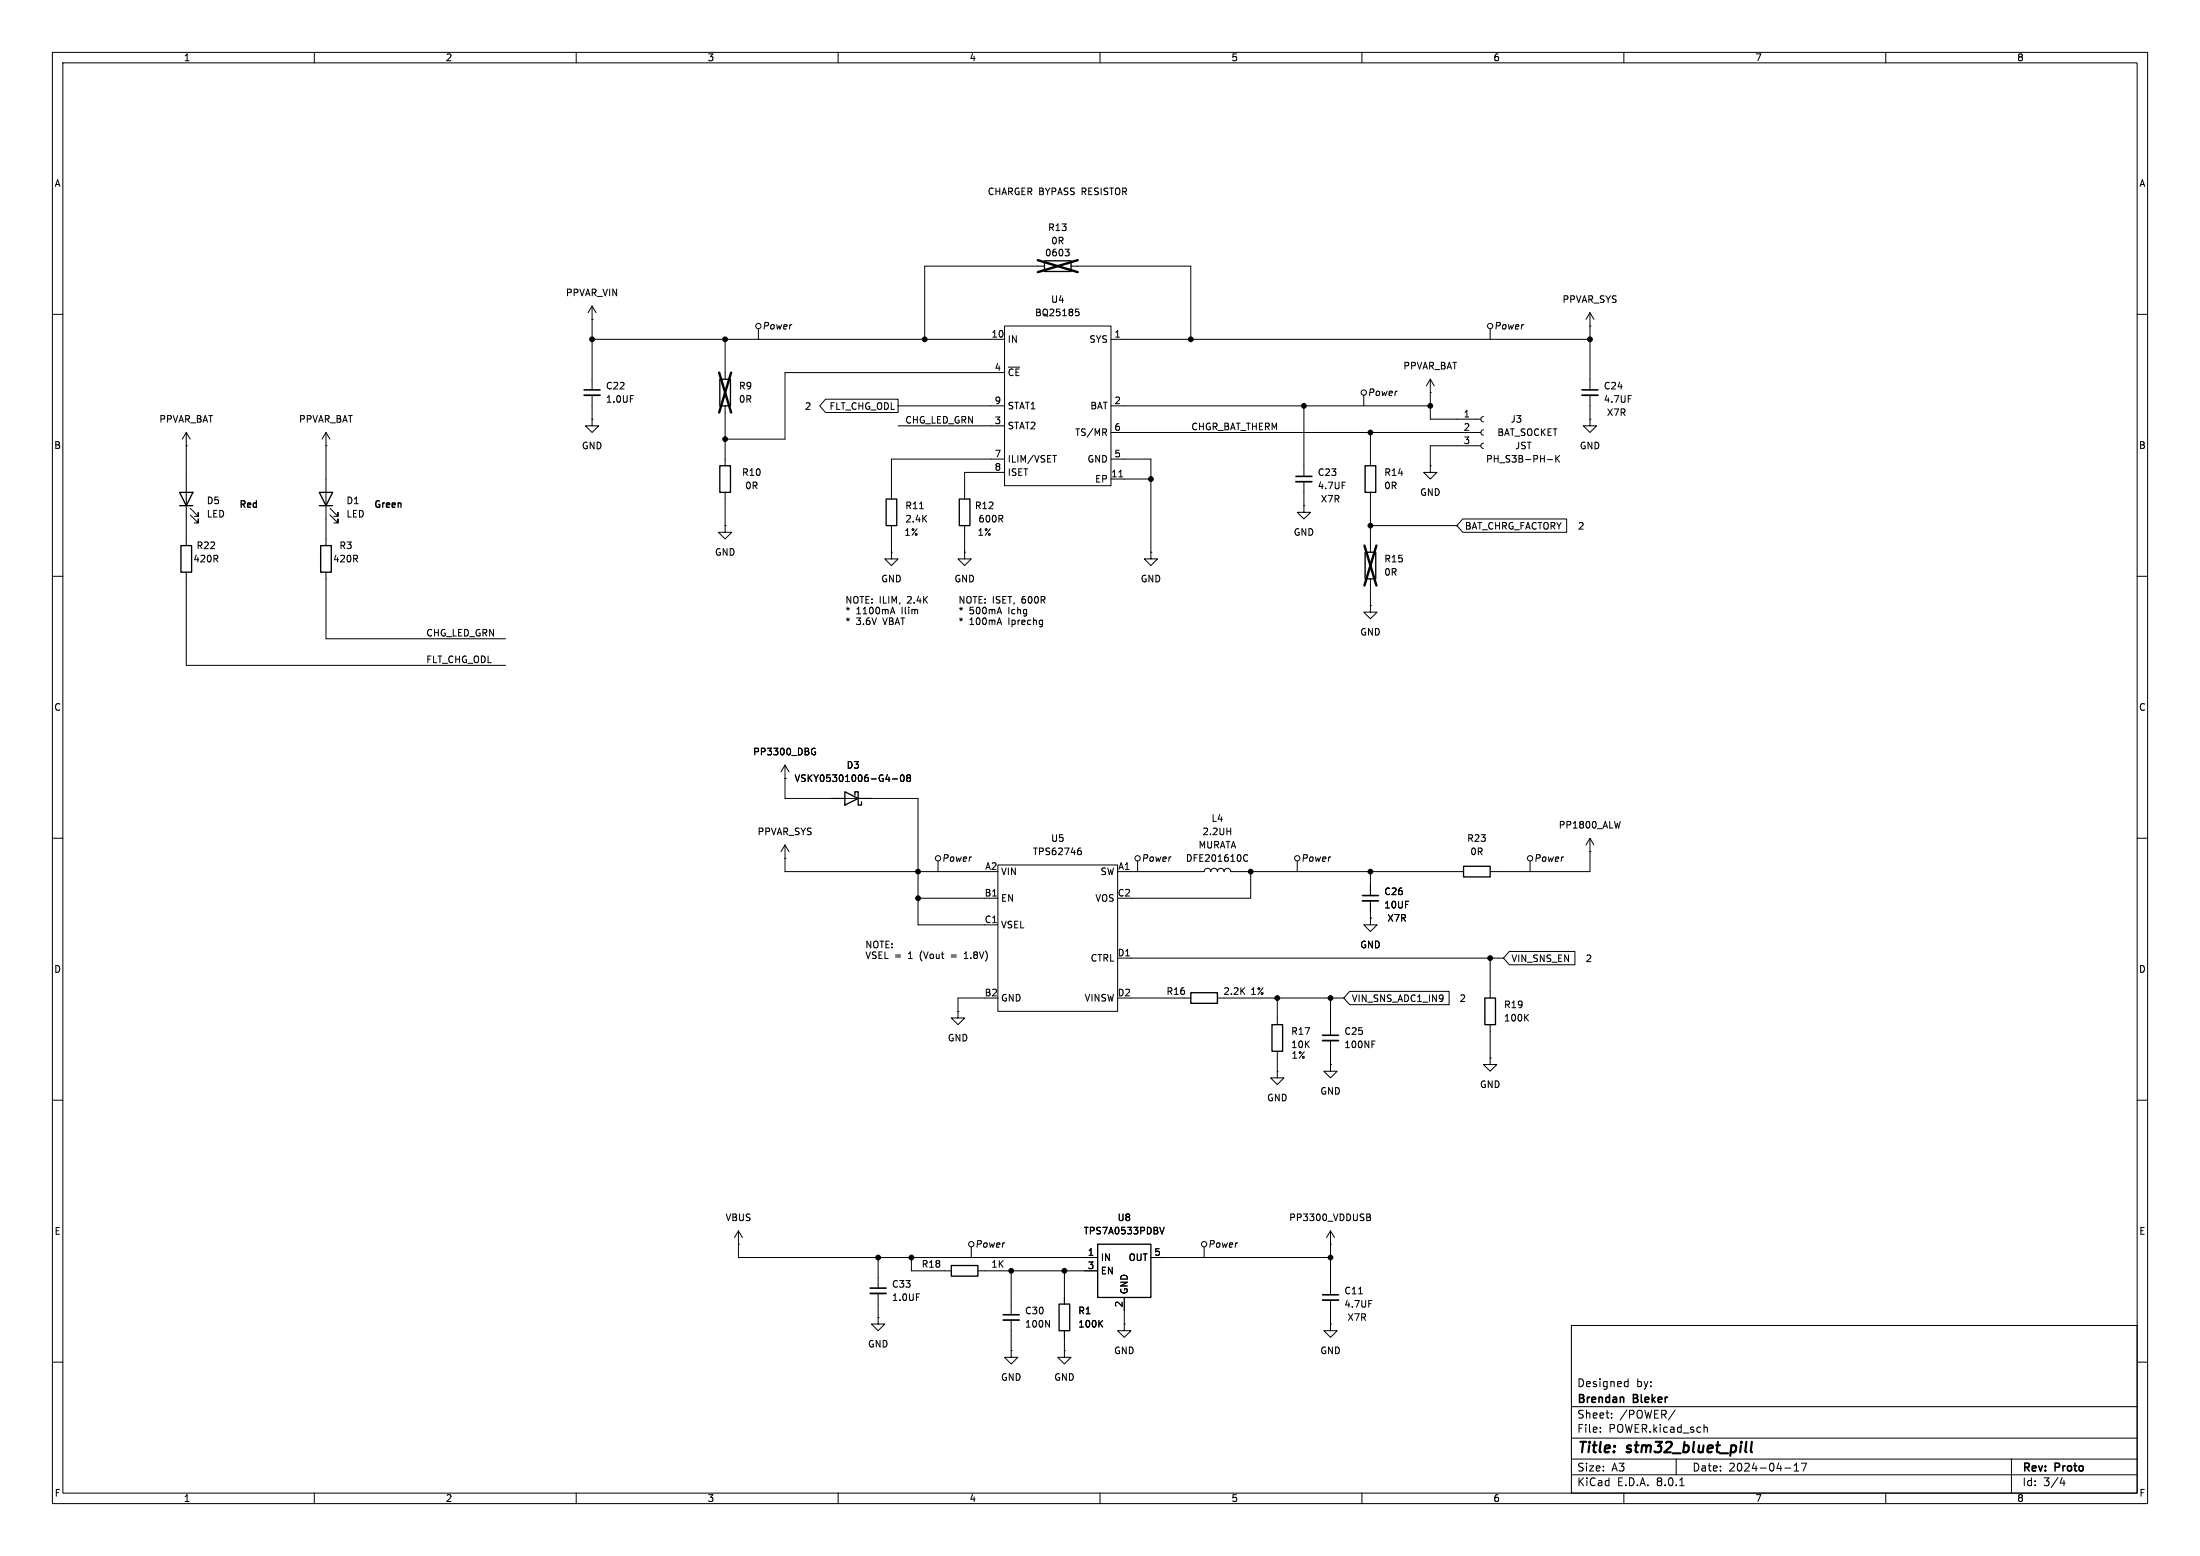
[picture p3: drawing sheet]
<svg xmlns="http://www.w3.org/2000/svg" width="420mm" height="297mm" viewBox="0 0 420 297" stroke-linecap="round" stroke-linejoin="round" font-family="sans-serif">
<g fill="none" stroke="#000" stroke-width=".19">
<path d="M10 10h400v277h-400zM12 12h396v273h-396zM60 10v2M110 10v2M160 10v2M210 10v2M260 10v2M310 10v2M360 10v2M10 60h2M113 58.4l-.7 1.3M113 58.4v16"/>
<path d="M113 58.4l.8 1.3M199.4 50.8h-22.9v14M203.3 47.6h.8l-.4 .5M203.9 48.1l.2 .2v.3l-.2 .2M204.5 50.8h22.8v14M205.3 59h.7M205.5 59.5h.3l.2 .2-.1 .5-.4 .1M303.5 59.7v14.7M303.5 59.7l-.7 1.3M303.5 59.7l.8 1.3M408 60h2M113 61h.1"/>
<path d="M113 75.4v4.6M113 64.8h78.8M138.4 64.8v7.6M138.4 77.5v11.4M144.8 62.7v2.1M157.6 76.2h13.8v2.5h-13.8l-1.1-1.2zM171.4 77.5h20.4M191.8 62.2h20.3v30.5h-20.3zM191.8 71.1h-41.9v12.7h-11.5M212.1 64.8h91.4M212.1 77.5h60.9M248.9 77.5v13.4"/>
<path d="M260.3 75.4v2.1M273 74.9h.1M273 72.4v7.6h9.7M273 72.4l-.7 1.3M273 72.4l.8 1.3M283.2 79.5l-.3 .2-.2 .3 .2 .4 .3 .1M284.5 62.7v2.1M303.5 62.2h.1M303.5 75.4v4.6M35.6 85.1h.1M35.6 82.6l-.8 1.2M35.6 82.6v21.5"/>
<path d="M35.6 82.6l.7 1.2M36.3 98.3l1.5 1.5v-.7v.7h-.7M36.3 97l1.5 1.6v-.8v.8h-.7M62.2 85.1h.1M62.2 82.6v21.5M62.2 82.6l-.7 1.2M62.2 82.6l.8 1.2M63 98.3l1.5 1.5v-.7v.7h-.7M63 97l1.5 1.6v-.8v.8h-.7M113 80v1.3h1.3l-1.3 1.3-1.2-1.3h1.2M113 80h.1M138.4 94v6.3"/>
<path d="M171.4 81.3h20.4M175.6 97.1h.7M191.8 87.6h-21.6v7.7M191.8 90.2h-7.7v5.1M201 86.9h.7M210.8 82.5l.4 .6M211.2 82v.4M212.1 82.6h70.6M212.1 87.6h7.6v17.8M212.1 91.4h7.6M213.6 91h.7M248.9 96.5v1.3h1.3l-1.3 1.3-1.3-1.3h1.3"/>
<path d="M248.9 96.5h.1M248.9 91.9v4.6M261.6 82.6v6.3M261.6 94v11.4M273 88.9v1.3h1.3l-1.3 1.2-1.2-1.2h1.2M273 88.9h.1M279.2 99.1h19.9v2.5h-19.9l-1.1-1.3zM282.7 85.1h-9.7v3.8M283.2 84.6l-.3 .1-.2 .4 .2 .3 .3 .2M283.2 82l-.3 .2-.2 .4 .2 .3 .3 .2M295.4 87.7h1M297 86.9v1.3"/>
<path d="M297.2 87.5l.5 .7M297.7 86.9l-.7 .8M303.5 80v1.3h1.3l-1.3 1.3-1.2-1.3h1.2M303.5 80h.1M10 110h2M35.6 109.2v17.8h60.9M62.2 109.2v12.7h34.3M138.4 100.3v1.3h1.3l-1.3 1.3-1.2-1.3h1.2M138.4 100.3h.1M170.1 116.8h.6M170.2 105.4v1.3h1.2l-1.2 1.3-1.3-1.3h1.3M170.2 105.4h.1"/>
<path d="M170.2 100.3v5.1M170.4 115.9l.4 1.3M184.1 105.4v1.3h1.3l-1.3 1.3-1.2-1.3h1.2M184.1 105.4h.1M184.1 100.3v5.1M219.7 105.4v1.3h1.3l-1.3 1.3-1.3-1.3h1.3M219.7 105.4h.1M261.6 115.6v1.2h1.3l-1.3 1.3-1.3-1.3h1.3M261.6 115.6h.1M261.6 110.5v5.1M261.6 100.3h16.5M408 110h2"/>
<path d="M10 160h2M149.9 148.6h.1M149.9 146.1v6.3h25.4v24.1h15.2M149.9 146.1l-.8 1.2M149.9 146.1l.7 1.2M155.2 142.9h.4M155.5 143.5h.2v.5h-.5M170.4 148.7h.9M172.1 148l.1-.1a.68 .68 0 0 1 .4 .6 .68 .68 0 0 1-.4 .7 .84 .84 0 0 1-.1-1.2zM173.3 148.4l-.2-.2 .2-.3h.3l.2 .2-.2 .3M173.3 148.4l-.2 .3v.2l.2 .3h.3l.2-.3v-.2l-.2-.3M173.3 148.4h.3"/>
<path d="M309.3 156.8l-.3 1.3M408 160h2M149.9 163.8h.1M149.9 161.3l-.8 1.3M149.9 161.3v5.1h38.1M149.9 161.3l.7 1.3M175.3 171.5h15.2M179.1 164.3v2.1M190.5 165.1h22.9v27.9h-22.9zM206 162.4h.3l.1 .2v.4l-.4 .1M206.3 161.9h-.3M213.4 166.4h16.5a.64 .64 0 0 1 .6-.7 .64 .64 0 0 1 .6 .7 .64 .64 0 0 1 .7-.7 .64 .64 0 0 1 .6 .7 .64 .64 0 0 1 .6-.7 .64 .64 0 0 1 .7 .7 .64 .64 0 0 1 .6-.7 .64 .64 0 0 1 .6 .7h44.5"/>
<path d="M217.2 164.3v2.1M237.5 164.2l.3 .2 .4-.1M238.2 163.3l-.4-.2-.3 .2M238.8 166.4v5.1h-22.9M247.6 164.3v2.1M261.6 175.3v1.2h1.3l-1.3 1.3-1.3-1.3h1.3M261.6 175.3h.1M261.6 166.4v4.5M261.6 172v3.3M292.1 164.3v2.1M303.5 162.6h.1M303.5 160v6.4h-19"/>
<path d="M303.5 160l-.7 1.3M303.5 160l.8 1.3M182.9 193v1.3h1.2l-1.2 1.3-1.3-1.3h1.3M182.9 193h.1M184.1 183h.7M184.3 181.9l-.2 .2M188 190.5h-5.1v2.5M213.4 182.9h73.6M215.9 190.5h11.4M232.4 190.5h24.1M243.8 190.5v5.1M254 190.5v7.1"/>
<path d="M254 198.6v4.6M257.7 189.2h18.9v2.6h-18.9l-1.2-1.3zM261.9 198.7h.6M284.5 182.9v7.6M284.5 195.6v6.3M288.1 181.6h12.6v2.6h-12.6l-1.1-1.3zM291.2 194.2l.6 .7M291.8 193.6l-.7 .7M10 210h2M243.8 204.5v1.2h1.3l-1.3 1.3-1.2-1.3h1.2M243.8 204.5h.1M243.8 200.7v3.8"/>
<path d="M254 203.2v1.3h1.3l-1.3 1.2-1.3-1.2h1.3M254 203.2h.1M284.5 201.9v1.3h1.2l-1.2 1.3-1.3-1.3h1.3M284.5 201.9h.1M408 210h2M141 237.5h.1M141 234.9l-.8 1.3M141 234.9v5.1h68.5M141 234.9l.7 1.3M185.4 238v2M221.4 234.3l.4 1.2 .4-1.2M229.9 238v2"/>
<path d="M254 237.5h.1M254 234.9v12.2M254 234.9l-.8 1.3M254 234.9l.8 1.3M260.9 231.7l.6 .1 .1 .3-.3 .2M260.9 232.3h.4M261.3 232.3l.4 .3-.1 .3-.7 .1M10 260h2M167.6 251.5v1.2h1.3l-1.3 1.3-1.2-1.3h1.2M167.6 251.5h.1M167.6 240v5.9M167.6 246.9v4.6"/>
<path d="M174 240v2.6h7.6M186.7 242.6h22.8M193 257.8v1.3h1.3l-1.3 1.2-1.2-1.2h1.2M193 257.8h.1M193 242.6v8.4M193 252v5.8M199.6 252l.7 1.3v-1.3M203.2 257.8v1.3h1.3l-1.3 1.2-1.3-1.2h1.3M203.2 257.8h.1M203.2 242.6v6.3M203.2 254v3.8M210 252.6l.5 .7"/>
<path d="M210.5 252l-.7 .8M214.6 252.7v1.3h1.3l-1.3 1.3-1.2-1.3h1.2M214.6 252.7h.1M214.6 247.6v5.1M219.7 240h34.3M254 252.7v1.3h1.3l-1.3 1.3-1.3-1.3h1.3M254 252.7h.1M254 248.2v4.5M259.4 247h.7M300 253h108v32h-108zM408 260h2M300 278.5h108"/>
<path d="M300 274.5h108M300 268.5h108M305.5 273.2v.2M305.5 272.5v.1M307.7 270.5v.2M307.7 269.8v.1M310.4 263.7l.4 .1M310.8 263.2v1.5M310.8 264.6l-.4 .1M319.8 269.1l-1.3 1.9M320 278.5v3M325.4 272.5h.5v.9"/>
<path d="M342.5 279.7l.4-.4v1.5M343.9 279.3h1l-.7 1.5M384 278.5v6.5M60 285v2M110 285v2M160 285v2M210 285v2M260 285v2M300 281.5h108M310 285v2M320.7 283.6h.8M340.7 280.2h1.2"/>
<path d="M342.5 280.8h.9M360 285v2M393.7 282l-.4 1.1h.9M394 282.6v1"/>
<circle cx="144.8" cy="62.2" r=".51"/>
<circle cx="260.3" cy="74.9" r=".51"/>
<circle cx="284.5" cy="62.2" r=".51"/>
<circle cx="179.1" cy="163.8" r=".51"/>
<circle cx="217.2" cy="163.8" r=".51"/>
<circle cx="247.7" cy="163.8" r=".51"/>
<circle cx="292.1" cy="163.8" r=".51"/>
<circle cx="185.4" cy="237.5" r=".51"/>
<circle cx="229.9" cy="237.5" r=".51"/>
</g>
<path d="M334.4 275.2l-.2 1.7 .3 .3" fill="none" stroke="#000" stroke-width=".4"/>
<g fill="none" stroke="#000" stroke-width=".25">
<path d="M199.4 49.8h5.1v2h-5.1zM137.4 72.4h2v5.1h-2zM34.3 94h2.5l-1.2 2.5zM34.3 96.5h2.5M61 94h2.5l-1.3 2.5zM61 96.5h2.5M137.4 88.9h2v5.1h-2zM169.2 95.3h2v5h-2zM183.1 95.3h2.1v5h-2.1zM260.6 88.9h2v5.1h-2zM34.5 104.1h2.1v5.1h-2.1zM61.2 104.1h2v5.1h-2z"/>
<path d="M260.6 105.4h2v5.1h-2zM161.3 151.1l2.5 1.3-2.5 1.3zM163.2 151.8v-.7h.6v2.6h.7v-.7M279.4 165.4h5.1v2h-5.1zM227.3 189.5h5.1v2h-5.1zM242.8 195.6h2.1v5.1h-2.1zM283.5 190.5h2v5.1h-2zM209.5 237.5h10.2v10.1h-10.2zM181.6 241.6h5.1v2h-5.1zM202.2 248.9h2v5.1h-2z"/>
</g>
<path d="M111.5 75.4h3.1M302 75.4h3.1M247.4 91.9h3M260.1 172h3M252.5 198.6h3M166.1 246.9h3.1M191.5 252h3.1M252.5 248.2h3" fill="none" stroke="#000" stroke-width=".33"/>
<path d="M111.5 74.4h3.1M302 74.4h3.1M247.4 90.9h3M260.1 170.9h3M252.5 197.6h3M166.1 245.9h3.1M191.5 251h3.1M252.5 247.1h3" fill="none" stroke="#000" stroke-width=".3"/>
<path d="M198.1 49.7l7.6 2.2M205.7 49.7l-7.6 2.2M137.3 71.1l2.3 7.6M139.6 71.1l-2.3 7.6M260.5 104.1l2.3 7.7M262.8 104.1l-2.3 7.7" fill="none" stroke="#000" stroke-width=".46"/>
<g fill="#000" stroke="#000" stroke-width=".19">
<circle cx="113" cy="64.8" r=".46"/>
<circle cx="138.4" cy="64.8" r=".46"/>
<circle cx="176.5" cy="64.8" r=".46"/>
<circle cx="227.3" cy="64.8" r=".46"/>
<circle cx="248.9" cy="77.5" r=".46"/>
<circle cx="273" cy="77.5" r=".46"/>
<circle cx="303.5" cy="64.8" r=".46"/>
<circle cx="138.4" cy="83.8" r=".46"/>
<circle cx="219.7" cy="91.4" r=".46"/>
<circle cx="261.6" cy="82.6" r=".46"/>
<circle cx="261.6" cy="100.3" r=".46"/>
<circle cx="175.3" cy="166.4" r=".46"/>
<circle cx="175.3" cy="171.5" r=".46"/>
<circle cx="238.8" cy="166.4" r=".46"/>
<circle cx="261.6" cy="166.4" r=".46"/>
<circle cx="243.8" cy="190.5" r=".46"/>
<circle cx="254" cy="190.5" r=".46"/>
<circle cx="284.5" cy="182.9" r=".46"/>
<circle cx="167.6" cy="240" r=".46"/>
<circle cx="174" cy="240" r=".46"/>
<circle cx="193" cy="242.6" r=".46"/>
<circle cx="203.2" cy="242.6" r=".46"/>
<circle cx="254" cy="240" r=".46"/>
</g>
<g font-size="2.8">
<text x="301" y="277.9">Title:</text>
<text x="310.6" y="277.9">stm32_bluet_pill</text>
</g>
<g font-size="2.1">
<text x="301" y="268.2">Brendan</text>
<text x="301" y="265">Designed</text>
<text x="311.9" y="268.2">Bleker</text>
<text x="312.4" y="265">by:</text>
<text x="301" y="273.7">File:</text>
<text x="301" y="271">Sheet:</text>
<text x="307.1" y="273.7">POWER.kicad_sch</text>
<text x="309.2" y="271">/POWER/</text>
<text x="301" y="281.1">Size:</text>
<text x="307.6" y="281.1">A3</text>
<text x="323" y="281.1">Date:</text>
<text x="330" y="281.1">2024-04-17</text>
<text x="386" y="281.3">Rev:</text>
<text x="392.4" y="281.3">Proto</text>
<text x="301" y="283.9">KiCad</text>
<text x="308.7" y="283.9">E.D.A.</text>
<text x="316.3" y="283.9">8.0.1</text>
<text x="386" y="283.9">Id:</text>
<text x="390.1" y="283.9">3/4</text>
</g>
<g font-size="1.8">
<text x="35" y="11.9">1</text>
<text x="85" y="11.9">2</text>
<text x="135" y="11.9">3</text>
<text x="185" y="11.9">4</text>
<text x="235" y="11.9">5</text>
<text x="285" y="11.9">6</text>
<text x="335" y="11.9">7</text>
<text x="385" y="11.9">8</text>
<text x="10.3" y="35.9">A</text>
<text x="408.3" y="35.9">A</text>
<text x="188.5" y="37.4">CHARGER BYPASS RESISTOR</text>
<text x="200" y="44.3">R13</text>
<text x="200.6" y="46.8">0R</text>
<text x="199.4" y="49.1">0603</text>
<text x="107.9" y="56.7">PPVAR_VIN</text>
<text x="200.6" y="58">U4</text>
<text x="298.2" y="58">PPVAR_SYS</text>
<text x="145.5" y="63.1">Power</text>
<text x="189.2" y="64.5">10</text>
<text x="192.3" y="65.6">IN</text>
<text x="197.5" y="60.6">BQ25185</text>
<text x="207.9" y="65.6">SYS</text>
<text x="212.7" y="64.5">1</text>
<text x="285.2" y="63.1">Power</text>
<text x="189.8" y="70.9">4</text>
<text x="192.3" y="72">~{CE}</text>
<text x="267.8" y="70.7">PPVAR_BAT</text>
<text x="115.6" y="77.1">1.0UF</text>
<text x="115.6" y="74.5">C22</text>
<text x="141" y="74.5">R9</text>
<text x="141" y="77.1">0R</text>
<text x="189.8" y="77.2">9</text>
<text x="212.7" y="77.2">2</text>
<text x="261" y="75.8">Power</text>
<text x="306.1" y="74.5">C24</text>
<text x="306.1" y="77.1">4.7UF</text>
<text x="30.3" y="80.9">PPVAR_BAT</text>
<text x="57" y="80.9">PPVAR_BAT</text>
<text x="153.6" y="78.4">2</text>
<text x="158.3" y="78.4">FLT_CHG_ODL</text>
<text x="172.7" y="80.9">CHG_LED_GRN</text>
<text x="189.8" y="81">3</text>
<text x="192.3" y="82.1">STAT2</text>
<text x="192.3" y="78.3">STAT1</text>
<text x="205.1" y="83.4">TS/MR</text>
<text x="208.1" y="78.3">BAT</text>
<text x="212.7" y="82.3">6</text>
<text x="227.3" y="82.2">CHGR_BAT_THERM</text>
<text x="279.3" y="79.8">1</text>
<text x="279.3" y="82.3">2</text>
<text x="285.8" y="83.4">BAT_SOCKET</text>
<text x="288.3" y="80.9">J3</text>
<text x="306.7" y="79.6">X7R</text>
<text x="10.3" y="85.9">B</text>
<text x="111" y="86">GND</text>
<text x="189.8" y="87.4">7</text>
<text x="189.8" y="89.9">8</text>
<text x="192.3" y="88.5">ILIM/VSET</text>
<text x="207.5" y="88.5">GND</text>
<text x="212.7" y="87.4">5</text>
<text x="279.3" y="84.8">3</text>
<text x="283.6" y="88.5">PH_S3B-PH-K</text>
<text x="289.2" y="86">JST</text>
<text x="301.5" y="86">GND</text>
<text x="408.2" y="85.9">B</text>
<text x="141.6" y="91">R10</text>
<text x="142.2" y="93.6">0R</text>
<text x="192.3" y="91">ISET</text>
<text x="209" y="92.3">EP</text>
<text x="212" y="91.2">11</text>
<text x="251.5" y="93.6">4.7UF</text>
<text x="251.5" y="91">C23</text>
<text x="264.2" y="91">R14</text>
<text x="264.2" y="93.6">0R</text>
<text x="271" y="94.8">GND</text>
<text x="39.4" y="96.4">D5</text>
<text x="39.4" y="99">LED</text>
<text x="45.5" y="97.3">Red</text>
<text x="66" y="96.4">D1</text>
<text x="66" y="99">LED</text>
<text x="71.2" y="97.3">Green</text>
<text x="172.7" y="97.4">R11</text>
<text x="172.7" y="99.9">2.4K</text>
<text x="186" y="97.4">R12</text>
<text x="186.7" y="99.9">600R</text>
<text x="252.1" y="96.1">X7R</text>
<text x="279.6" y="101.3">BAT_CHRG_FACTORY</text>
<text x="301.2" y="101.3">2</text>
<text x="36.8" y="107.5">420R</text>
<text x="37.4" y="105">R22</text>
<text x="63.5" y="107.5">420R</text>
<text x="64.7" y="105">R3</text>
<text x="136.4" y="106.3">GND</text>
<text x="172.6" y="102.5">1%</text>
<text x="186.5" y="102.5">1%</text>
<text x="246.9" y="102.5">GND</text>
<text x="264.2" y="107.5">R15</text>
<text x="168.1" y="111.4">GND</text>
<text x="182.1" y="111.4">GND</text>
<text x="217.7" y="111.4">GND</text>
<text x="264.2" y="110.1">0R</text>
<text x="161.3" y="115.4">NOTE: ILIM,</text>
<text x="161.3" y="117.5">*</text>
<text x="161.3" y="119.5">*</text>
<text x="163.4" y="117.5">1100mA</text>
<text x="163.4" y="119.5">3.6V</text>
<text x="168.7" y="119.5">VBAT</text>
<text x="172.2" y="117.5">Ilim</text>
<text x="173.3" y="115.4">2.4K</text>
<text x="182.9" y="115.4">NOTE: ISET,</text>
<text x="182.9" y="117.5">*</text>
<text x="182.9" y="119.5">*</text>
<text x="185" y="117.5">500mA</text>
<text x="185" y="119.5">100mA</text>
<text x="192.6" y="117.5">Ichg</text>
<text x="192.6" y="119.5">Iprechg</text>
<text x="195.1" y="115.4">600R</text>
<text x="81.3" y="121.6">CHG_LED_GRN</text>
<text x="259.6" y="121.5">GND</text>
<text x="81.3" y="126.7">FLT_CHG_ODL</text>
<text x="10.3" y="135.9">C</text>
<text x="408.2" y="135.9">C</text>
<text x="143.7" y="144.4">PP3300_DBG</text>
<text x="151.6" y="149.5">VSKY05301006-G4-08</text>
<text x="161.5" y="146.9">D3</text>
<text x="144.5" y="159.6">PPVAR_SYS</text>
<text x="200.6" y="160.9">U5</text>
<text x="229.5" y="159.6">2.2UH</text>
<text x="231.2" y="157.1">L4</text>
<text x="280" y="160.9">R23</text>
<text x="297.5" y="158.3">PP1800_ALW</text>
<text x="179.8" y="164.7">Power</text>
<text x="188" y="166.1">A2</text>
<text x="191" y="167.2">VIN</text>
<text x="197.1" y="163.4">TPS62746</text>
<text x="210" y="167.2">SW</text>
<text x="213.4" y="166.1">A1</text>
<text x="217.9" y="164.7">Power</text>
<text x="226.3" y="164.7">DFE201610C</text>
<text x="228.7" y="162.2">MURATA</text>
<text x="248.3" y="164.7">Power</text>
<text x="280.6" y="163.4">0R</text>
<text x="292.8" y="164.7">Power</text>
<text x="187.9" y="171.2">B1</text>
<text x="191" y="172.3">EN</text>
<text x="209" y="172.3">VOS</text>
<text x="213.3" y="171.2">C2</text>
<text x="264.2" y="171">C26</text>
<text x="264.2" y="173.6">10UF</text>
<text x="187.9" y="176.3">C1</text>
<text x="191" y="177.4">VSEL</text>
<text x="264.8" y="176.1">X7R</text>
<text x="10.3" y="185.9">D</text>
<text x="165.1" y="181.2">NOTE:</text>
<text x="165.1" y="183.2">VSEL =</text>
<text x="173.5" y="183.2">1</text>
<text x="175.9" y="183.2">(Vout</text>
<text x="182" y="183.2">=</text>
<text x="184.7" y="183.2">1.8V)</text>
<text x="208.1" y="183.7">CTRL</text>
<text x="213.3" y="182.6">D1</text>
<text x="259.6" y="181.2">GND</text>
<text x="288.5" y="183.8">VIN_SNS_EN</text>
<text x="302.6" y="183.8">2</text>
<text x="408.2" y="185.9">D</text>
<text x="187.9" y="190.2">B2</text>
<text x="191" y="191.4">GND</text>
<text x="207" y="191.4">VINSW</text>
<text x="213.3" y="190.2">D2</text>
<text x="222.6" y="190.1">R16</text>
<text x="233.5" y="190.1">2.2K</text>
<text x="238.6" y="190.1">1%</text>
<text x="258" y="191.5">VIN_SNS_ADC1_IN9</text>
<text x="278.5" y="191.5">2</text>
<text x="246.4" y="197.7">R17</text>
<text x="256.6" y="197.7">C25</text>
<text x="287" y="192.6">R19</text>
<text x="287" y="195.2">100K</text>
<text x="180.8" y="199">GND</text>
<text x="246.4" y="200.3">10K</text>
<text x="246.5" y="202.3">1%</text>
<text x="256.6" y="200.3">100NF</text>
<text x="252" y="209.1">GND</text>
<text x="282.4" y="207.9">GND</text>
<text x="241.8" y="210.4">GND</text>
<text x="138.4" y="233.3">VBUS</text>
<text x="213.3" y="233.3">U8</text>
<text x="246" y="233.3">PP3300_VDDUSB</text>
<text x="10.3" y="235.9">E</text>
<text x="186.1" y="238.4">Power</text>
<text x="206.8" y="235.8">TPS7A0533PDBV</text>
<text x="207.6" y="239.8">1</text>
<text x="220.3" y="239.8">5</text>
<text x="230.6" y="238.4">Power</text>
<text x="408.3" y="235.9">E</text>
<text x="170.2" y="246">C33</text>
<text x="175.9" y="242.2">R18</text>
<text x="189.2" y="242.2">1K</text>
<text x="207.6" y="242.3">3</text>
<text x="210.1" y="240.9">IN</text>
<text x="210.1" y="243.4">EN</text>
<text x="215.4" y="240.9">OUT</text>
<text x="170.2" y="248.5">1.0UF</text>
<text x="195.6" y="251.1">C30</text>
<text x="205.7" y="251.1">R1</text>
<text x="214.4" y="249.6" transform="rotate(-90 214.4 249.6)">2</text>
<text x="215.5" y="247.1" transform="rotate(-90 215.5 247.1)">GND</text>
<text x="256.6" y="247.2">C11</text>
<text x="256.6" y="249.8">4.7UF</text>
<text x="165.6" y="257.4">GND</text>
<text x="195.6" y="253.6">100N</text>
<text x="205.7" y="253.6">100K</text>
<text x="257.1" y="252.3">X7R</text>
<text x="191" y="263.8">GND</text>
<text x="201.2" y="263.8">GND</text>
<text x="212.6" y="258.7">GND</text>
<text x="252" y="258.7">GND</text>
<text x="10.3" y="285.9">F</text>
<text x="35" y="286.9">1</text>
<text x="85" y="286.9">2</text>
<text x="135" y="286.9">3</text>
<text x="185" y="286.9">4</text>
<text x="235" y="286.9">5</text>
<text x="285" y="286.9">6</text>
<text x="335" y="286.9">7</text>
<text x="385" y="286.9">8</text>
<text x="408.3" y="285.9">F</text>
</g>
</svg>
